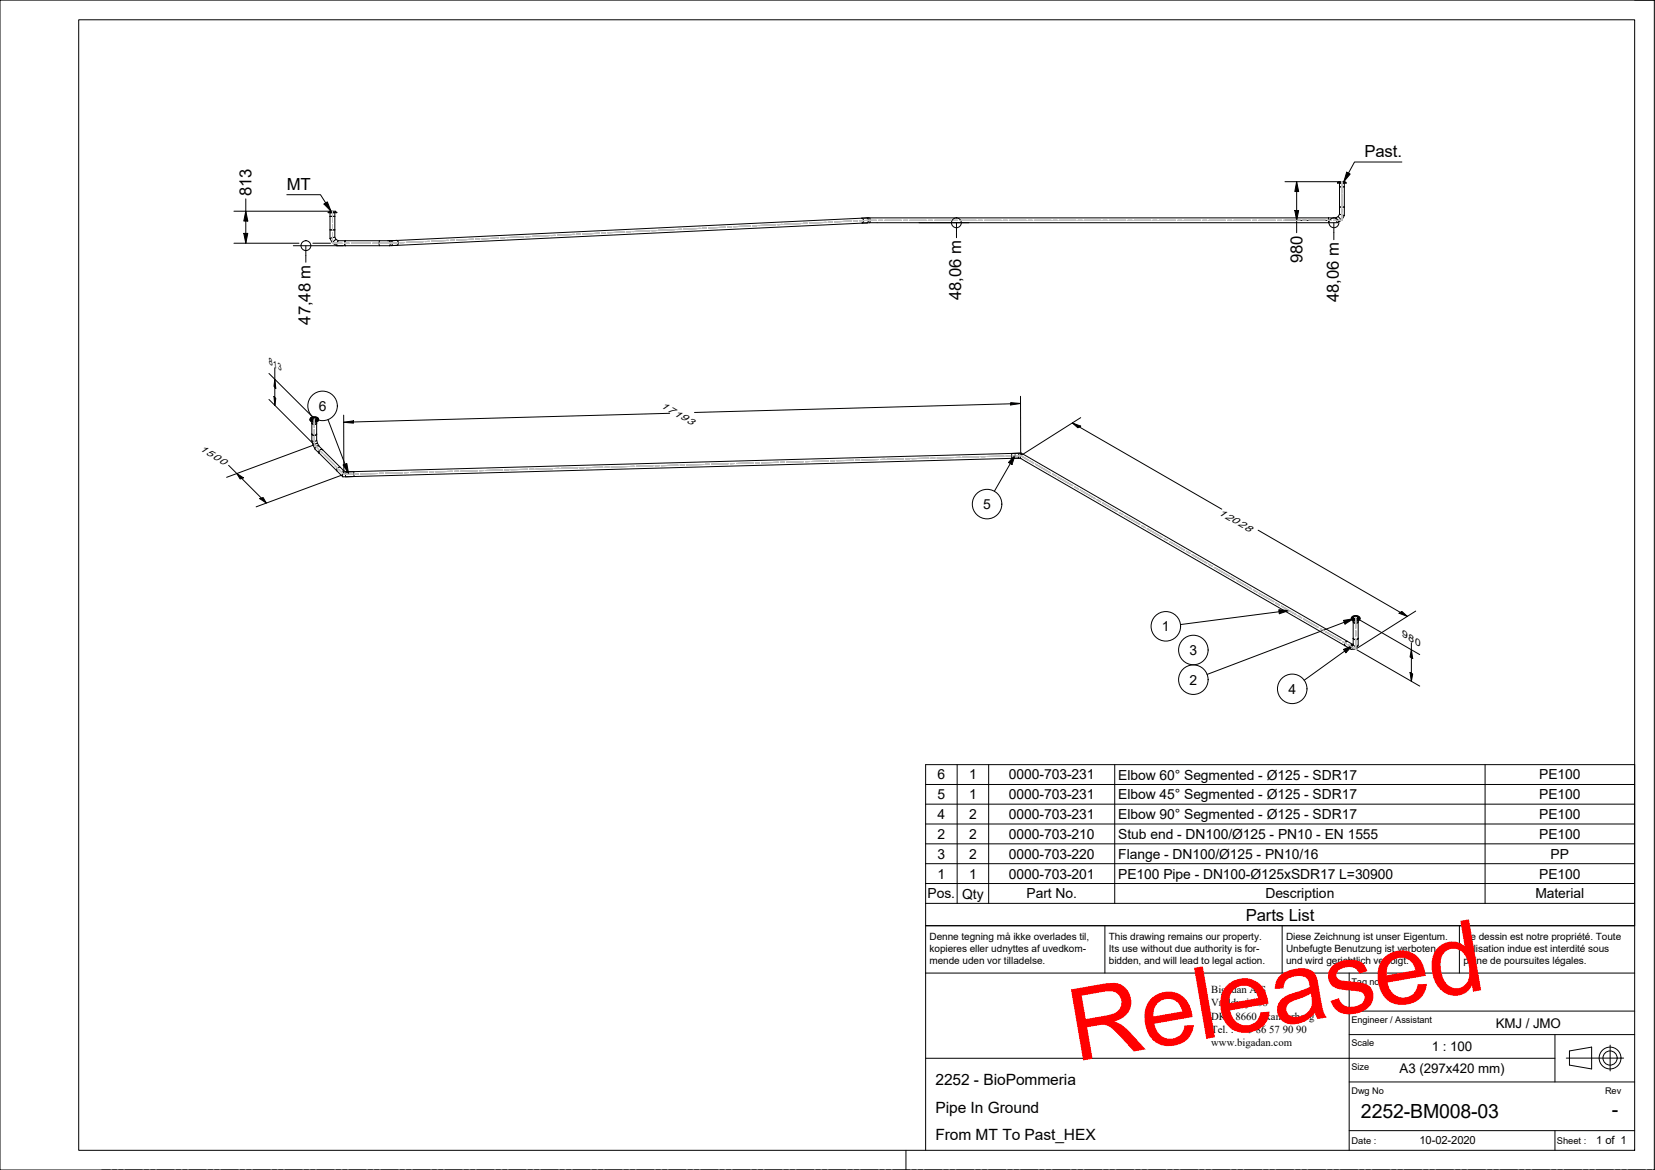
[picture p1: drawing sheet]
<svg xmlns="http://www.w3.org/2000/svg" width="420mm" height="297mm" viewBox="0 0 420 297" stroke-linecap="round" stroke-linejoin="round" font-family="sans-serif">
<!-- layer: 3D Sketch Geometry -->
<g fill="none" stroke="#c0c0c0" stroke-width=".25">
<path d="M84.4 53.6v2.7M84.4 57v1.4M84.4 59v2.8h2.4M139.4 59.8l-4.3 .2M141 59.8h-1.1M145.8 59.5l-4.3 .2M147.4 59.4l-1.1 .1M152.2 59.2l-4.3 .2M153.8 59.1l-1.1 .1M158.6 58.9l-4.3 .2M160.1 58.8l-1 .1M165 58.6l-4.3 .2"/>
<path d="M166.6 58.5l-1.1 .1M171.4 58.3l-4.3 .2M173 58.2l-1.1 .1M177.8 58l-4.3 .2M179.4 57.9h-1.1M184.1 57.7l-4.2 .2M185.8 57.6h-1.1M190.5 57.3l-4.2 .3M192.2 57.3h-1.1M196.9 57.1l-4.2 .2M198.5 57l-1 .1M203.3 56.8l-4.2 .2"/>
<path d="M204.9 56.7h-1M209.7 56.5l-4.2 .1M211.3 56.4h-1M216.1 56.1l-4.2 .2M217.7 56.1h-1M222.5 56h-4.2M223 56h1.1M224.6 56h4.2M229.4 56h1M230.9 56h4.3M235.7 56h1M237.3 56h4.2"/>
<path d="M242 56h1.1M243.6 56h4.2M248.3 56h1.1M249.9 56h4.3M254.7 56h1M256.2 56h4.3M261 56h1M262.6 56h4.2M267.3 56h1.1M268.9 56h4.2M273.7 56h1M275.3 56h4.2"/>
<path d="M280 56h1.1M281.6 56h4.2M286.3 56h1.1M287.9 56h4.2M292.7 56h1M294.3 56h4.1M299 56h1.1M300.6 56h4.2M305.3 56h1.1M306.9 56h4.2M311.7 56h1M313.2 56h4.3"/>
<path d="M318 56h1M319.6 56h4.2M324.3 56h1.1M325.9 56h4.2M330.7 56h1M332.2 56h4.3M337 56h1M340.7 54.3v1.7h-2.2M340.7 46.1v1.7M340.7 48.2v.8M340.7 49.4v3.2M340.7 53.1v.8"/>
<path d="M87.4 61.8h1.2M89.2 61.8h4.9M94.7 61.8h1.2M101 61.7l-4.5 .1M102.6 61.6h-1M107.4 61.4l-4.2 .1M109 61.3h-1.1M113.8 61l-4.2 .2M115.4 60.9l-1.1 .1M120.2 60.7l-4.2 .2M121.8 60.6l-1.1 .1M126.6 60.4l-4.3 .2"/>
<path d="M128.2 60.4h-1.1M133 60.1l-4.3 .2M134.6 60.1h-1.1M79.8 106.3v2.2M79.8 109.1v1.1M79.8 110.7v2.2l1.2 1.3M81.4 114.5l.6 .6M82.3 115.4l2.5 2.5M85.1 118.3l.6 .6M86 119.2l1.3 1.2h2.1M103.7 120h-1M108.5 119.8l-4.2 .2"/>
<path d="M110.1 119.8h-1.1M114.9 119.7l-4.3 .1M116.5 119.6l-1.1 .1M121.2 119.5l-4.2 .1M122.8 119.5h-1M127.6 119.3l-4.2 .2M129.2 119.3h-1.1M133.9 119.2h-4.2M134.5 119.1h1.1M140.3 119l-4.2 .1M141.9 118.9h-1.1M146.7 118.8l-4.2 .1"/>
<path d="M148.3 118.7l-1.1 .1M153 118.6l-4.2 .1M154.6 118.6h-1M159.4 118.4l-4.2 .2M161 118.4h-1.1M165.8 118.3l-4.3 .1M167.4 118.2l-1.1 .1M172.1 118.1l-4.2 .1M172.7 118.1h1M178.5 117.9l-4.3 .1M179 117.9h1.1M184.9 117.7l-4.3 .1"/>
<path d="M186.5 117.7h-1.1M191.2 117.5l-4.2 .2M192.8 117.5h-1M197.6 117.4l-4.3 .1M199.2 117.3l-1.1 .1M204 117.2l-4.3 .1M205.6 117.2h-1.1M210.3 117l-4.2 .2M210.9 117h1M216.7 116.9l-4.3 .1M217.2 116.8h1.1M223.1 116.7l-4.3 .1"/>
<path d="M224.7 116.6l-1.1 .1M229.4 116.5l-4.2 .1M231 116.4l-1 .1M235.8 116.3l-4.3 .1M237.4 116.3h-1.1M242.1 116.1l-4.2 .2M243.8 116.1h-1.1M248.5 116l-4.2 .1M249 115.9h1.1M254.9 115.8l-4.3 .1M255.4 115.8h1.1M257 115.7h2.1l1.9 1.1"/>
<path d="M261.5 117l.9 .6M262.9 117.8l3.8 2.2M89.9 120.3h1.1M95.8 120.2l-4.3 .1M96.3 120.2h1.1M102.2 120l-4.3 .1M267.2 120.3l.9 .5M268.6 121.1l3.7 2.2M272.8 123.6l1 .5M274.2 124.4l3.8 2.2M278.5 126.9l.9 .5M279.9 127.7l3.8 2.2"/>
<path d="M284.1 130.1l1 .6M285.6 131l3.7 2.1M289.8 133.4l1 .6M291.3 134.2l3.7 2.2M295.5 136.7l1 .5M296.9 137.5l3.8 2.2M301.2 139.9l.9 .6M302.6 140.8l3.8 2.1M306.8 143.2l1 .6M308.3 144l3.7 2.2M312.5 146.5l1 .6M313.9 147.3l3.8 2.2"/>
<path d="M318.2 149.8l.9 .5M319.6 150.6l3.8 2.2M323.8 153.1l1 .5M325.3 153.9l3.8 2.2M329.5 156.3l1 .6M330.9 157.1l3.8 2.2M335.2 159.6l.9 .5M344.2 156.8v2.7M336.6 160.4l3.8 2.2M340.9 162.9l.9 .5M344.2 162.1v2.7l-1.9-1.1M344.2 160.1v1.3"/>
</g>
<!-- layer: Visible -->
<g fill="none" stroke="#000" stroke-width=".25">
<path d="M83.3 53.8h2.2v.2h-2.2zM83.6 53.8v-.2h1.6v.2M83.8 54h.1M83.8 54.9h1.2M83.8 54v6.6M83.8 58.4h1.2M85 54v.9M85 54.9v5.3M218.7 55.4h1.5l.3 .5-.2 .6-1.5 .1 .4-.2v-.6zM220.1 56.6l-121.2 5.8M220.2 55.3h118.9M220.4 55.3l-121.1 5.8"/>
<path d="M220.8 55.3v1.2M220.8 56.5h118.7M220.8 56.5l-.7 .1M337.3 55.3v1.2M339.1 55.3l.4 1.2M339.6 46.3h2.2v.2h-2.2zM339.7 55l.9 .9M339.7 55l-.6 .3M339.9 46.3v-.2h1.6v.2M340.1 54.4l1.2 .3M340.1 52.6h1.2M340.1 47.4h1.2"/>
<path d="M340.1 46.5v7.9M340.1 54.4l-.4 .6M340.6 55.9l-1.1 .6M341.3 46.5v.9M341.3 47.4v7.3M341.3 54.7l-.7 1.2M83.8 60.6l.6 1.1M84.4 61.7l1.2 .7M85 60.2l-1.2 .4M85 60.2l.3 .6M85.3 60.8l-.4 .2-.5 .7M85.3 60.8l.6 .3"/>
<path d="M85.6 62.4h13.3M85.9 61.1l-.4 .7 .1 .6M85.9 61.1h10.5M87.7 61.1l-.2 .3 .2 1M96.4 61.1l-.2 .4 .2 .9M96.4 61.1h2.9M98.3 61.1h.1M98.4 61.1h.8M98.8 61.1l.3 .4-.2 .9M99.3 61.1h1.6l.2 .4-.1 .7-1.7 .1 .3-.2v-.6zM78.7 106.5l.2 .5 .6 .2 1.1-.2 .3-.2v-.3M78.7 106.2l.5-.3 .9-.1 .5 .2 .3 .5-.6 .5-.8 .1-.8-.4z"/>
<path d="M79 106.2l-.1 .1 .2 .4 .6 .2 .8-.2 .2-.4-.1-.1M79.1 106.1l.4-.2h.8a.45 .45 0 0 1 .2 .6 .45 .45 0 0 1-.6 .3l-.8-.3zM79.2 107.4l.4 .3h.5l.3-.3M79.2 110.2l.3 .3h.6l.3-.3M79.2 107.1v4.8M79.2 111.9l.3 1.1M79.2 106.2l.4-.2 .5 .1a.41 .41 0 0 1 0 .6 .41 .41 0 0 1-.6-.1zM79.3 106.9h.2zM79.5 113l.5 .9M80.1 106.9l.1 .1zM80.4 111.7l-.7 .4-.5-.2M80.4 107.1v4.6"/>
<path d="M80.4 111.7l.2 .9M80.6 106.6l.1 .1zM80.6 112.6l-1.1 .4M80.6 112.6l.4 .6M81 115l6 6M81.9 114.2l-.3-.1-.5 .2-.2 .3 .1 .4M81.9 114.2l-1.1-1.1-.7 .3-.1 .6 1 1M81.9 114.2l4.5 4.5M86.4 118.7l-.3-.1-.4 .2-.2 .4 .1 .4M86.4 118.7l.9 .9M87 119.6l1 .2M87.8 119.9l2-.2 .1 1.3-2.1 .1z"/>
<path d="M256.8 115.1l2-.1-.2 .8 .1 .5-1.9 .1zM258.7 116.3l-171.7 4.8v-.6l.3-.6M258.7 116.3l.5 .1M259.2 115l-171.2 4.8M259.3 115l-.2 .2M259.3 115l82.8 47.8M259.4 115.3l-.4 .7 .1 .4 82.4 47.5M343.1 156.9l.2 .6 .7 .2 1-.2 .3-.6M343.2 156.7l.6-.4h.8l.6 .4 .1 .3-.4 .4-1.1 .2-.6-.3-.1-.3zM343.2 157.1h.3zM343.4 156.7h-.2l.2 .4 .5 .3 .9-.2 .3-.5h-.2M343.4 156.6l.6-.3 .8 .2a.53 .53 0 0 1-.1 .7 .53 .53 0 0 1-.7 0l-.5-.2z"/>
<path d="M343.5 157.8l.6 .4 .5-.1 .2-.3M343.5 157.6v6l.6 .5h.4l.3-.3v-6.2M343.7 156.7l.7-.2a.37 .37 0 0 1 .2 .5 .37 .37 0 0 1-.6 .1l-.4-.2zM343.7 157.4h.2zM344.4 157.4h.2zM344.9 157.1h.2zM341.5 163.9l1.5 .9M342.1 162.8l-.6 .3-.2 .4 .2 .4M342.1 162.8l1.2 .8M343.5 163.6l-.6 .3-.1 .7 .3 .3 .9-.1M343.5 162l.4 .4 .7-.1 .2-.3M343.5 163.5l-.2 .7 .4 .5h.4l.6-.8"/>
<circle cx="79" cy="106.6" r=".08"/>
</g>
<!-- layer: Symbol -->
<g fill="none" stroke="#000" stroke-width=".25">
<path d="M72.8 49.4h8.6l2.6 4.2M82.3 51.8l.8-.5 .9 2.3zM341.9 43.7l.9 .5-1.6 1.9zM355.9 41.1h-12l-2.7 5M83.3 106.5l5.2 13.7M87.1 118.1l1-.4 .4 2.5zM257.7 115.5l-.8 2.4-.9-.5zM257.7 115.5l-5.3 9.2M324.7 154.8l2.5 .2-2.4 .8zM327.2 155l-27.5 3.6M341.1 157.5l2.5-.4-2.1 1.3zM343.6 157.1l-37.1 14.1"/>
<path d="M331.8 174.9a3.7 3.7 0 0 0-5.4-3.4 3.7 3.7 0 0 0-.6 6.4 3.7 3.7 0 0 0 5.9-2.3l.1-.7M341.1 164.9l2.3-1-1.7 1.8zM343.4 163.9l-12.3 8.8M235 199.2h180M243 194.1v35.2M251 194.1v35.2M283 194.1v35.2M377 194.1v35.2M235 204.2h180M235 209.2h180M235 214.2h180M235 219.3h180"/>
<path d="M235 224.3h180v-30.2h-180v35.2M235 229.3v5.7h180v-5.7M415 224.3v5h-180"/>
<circle cx="81.9" cy="103" r="3.7"/>
<circle cx="250.6" cy="128" r="3.7"/>
<circle cx="296" cy="159" r="3.7"/>
<circle cx="303" cy="172.6" r="3.7"/>
<circle cx="303" cy="165" r="3.7"/>
</g>
<!-- layer: Border -->
<path d="M0 0h420v297h-420zM20 5h395v287h-395zM415 0h5M230 292v5" fill="none" stroke="#000" stroke-width=".25"/>
<!-- layer: Title -->
<g fill="none" stroke="#000" stroke-width=".25">
<path d="M280.5 235v12M325.5 235v12M370.5 235v12M415 235h-180v57M235 247h180M342.5 256.7h72.5M342.5 247v45M235 268.7h159.8M342.5 274.7h72.5M342.5 262.7h72.5M394.8 262.7v12M397.6 268.6h14.6"/>
<path d="M398.4 266.8l5.7-1v5.6l-5.7-1zM408.8 265.3v6.6M342.5 287h72.5M394.8 287v5"/>
<circle cx="408.7" cy="268.6" r="2.77"/>
<circle cx="408.7" cy="268.6" r="1.8"/>
</g>
<!-- layer: Dimension -->
<g fill="none" stroke="#000" stroke-width=".25">
<path d="M59.4 53.6h24.5M61.9 59.3h1l-.5 2.5zM62.4 53.6l.5 2.5h-1zM62.4 50.5v11.3M233.3 56.5h12.7M242.8 56.5v3.9M326.2 46.1h14M326.2 56h10.7M328.7 53.5h1l-.5 2.5zM329.2 46.1l.5 2.5h-1zM329.2 46.1v13M338.6 56.5v4.4"/>
<path d="M59.4 61.8h16.5M74.5 62.4h12.7M77.6 62.4v4.2M79.4 61.8h4.5M68.3 94.8l11.5 11.5-.5 .2M69.8 96.3l.2 2.3-.4-.5zM69.8 93.4v9.5M58 118.1l9.6 9.6M68.3 101.4l11.5 11.5-.5 .2M69.6 100.7l.4 .5-.2 1.7zM79.3 113.1l-21.8 8.1M87.2 107.2l2.5-.4v.6z"/>
<path d="M87.2 105.4l.1 14.7M170 104.9l-82.8 2.3M256.6 102.2l2.5 .2-2.5 .4zM259.1 102.4l-82.8 2.3M259.1 100.6v14.8M272.2 107.4l2.2 .8-.8 .4zM272.2 107.4l38 21.9M274.4 106l-14.9 9.5M60.1 120.2l1.7 1.1-.8 .3zM66 126.6l.8-.3 .8 1.4zM86.9 120.6l-21.9 8.1M319.4 134.6l37.9 21.9"/>
<path d="M344.5 157l15.9 9.2M355.2 155.7l.7-.5 1.4 1.3zM359.4 155.1l-14.9 9.5M344.5 165l15.9 9.2M358 170.7l.6 .4-.3 1.9zM358.3 165l.3 2.2-.6-.4zM358.3 163.2v9.8"/>
<circle cx="242.8" cy="56.6" r="1.25"/>
<circle cx="338.6" cy="56.6" r="1.25"/>
<circle cx="77.7" cy="62.4" r="1.25"/>
</g>
<g fill="#000">
<path d="M61.9 59.3h1l-.5 2.5z" fill-rule="evenodd"/>
<path d="M62.4 53.6l.5 2.5h-1z" fill-rule="evenodd"/>
<path d="M328.7 53.5h1l-.5 2.5z" fill-rule="evenodd"/>
<path d="M329.2 46.1l.5 2.5h-1z" fill-rule="evenodd"/>
<path d="M69.8 96.3l.2 2.3-.4-.5z" fill-rule="evenodd"/>
<path d="M69.6 100.7l.4 .5-.2 1.7z" fill-rule="evenodd"/>
<path d="M87.2 107.2l2.5-.4v.6z" fill-rule="evenodd"/>
<path d="M256.6 102.2l2.5 .2-2.5 .4z" fill-rule="evenodd"/>
<path d="M272.2 107.4l2.2 .8-.8 .4z" fill-rule="evenodd"/>
<path d="M60.1 120.2l1.7 1.1-.8 .3z" fill-rule="evenodd"/>
<path d="M66 126.6l.8-.3 .8 1.4z" fill-rule="evenodd"/>
<path d="M355.2 155.7l.7-.5 1.4 1.3z" fill-rule="evenodd"/>
<path d="M358 170.7l.6 .4-.3 1.9z" fill-rule="evenodd"/>
<path d="M358.3 165l.3 2.2-.6-.4z" fill-rule="evenodd"/>
</g>
<!-- layer: Symbol -->
<g fill="#000">
<path d="M82.3 51.8l.8-.5 .9 2.3z" fill-rule="evenodd"/>
<path d="M341.9 43.7l.9 .5-1.6 1.9z" fill-rule="evenodd"/>
<path d="M87.1 118.1l1-.4 .4 2.5z" fill-rule="evenodd"/>
<path d="M257.7 115.5l-.8 2.4-.9-.5z" fill-rule="evenodd"/>
<path d="M324.7 154.8l2.5 .2-2.4 .8z" fill-rule="evenodd"/>
<path d="M341.1 157.5l2.5-.4-2.1 1.3z" fill-rule="evenodd"/>
<path d="M341.1 164.9l2.3-1-1.7 1.8z" fill-rule="evenodd"/>
</g>
<!-- layer: Work Plane -->
<g fill="none" stroke="#000" stroke-width=".25">
<path d="M25.8 297h2.2M28.5 297h1.1M30.1 297h1.1M31.7 297h4.4M36.6 297h1.1M38.3 297h1M39.9 297h4.3M44.7 297h1.1M46.4 297h1.1M48 297h4.3M52.9 297h1.1M54.5 297h1.1"/>
<path d="M56.1 297h4.4M61 297h1.1M62.6 297h1.1M64.3 297h4.3M69.1 297h1.1M70.7 297h1.1M72.3 297h4.4M77.2 297h1.1M78.9 297h1M80.5 297h4.3M85.3 297h1.1M87 297h1.1"/>
<path d="M88.6 297h4.3M93.5 297h1.1M95.1 297h1.1M96.7 297h4.3M101.6 297h1.1M103.2 297h1.1M104.9 297h4.3M109.7 297h1.1M111.3 297h1.1M112.9 297h4.4M117.8 297h1.1M119.5 297h1"/>
<path d="M121.1 297h4.3M125.9 297h1.1M127.6 297h1.1M129.2 297h4.3M134.1 297h1.1M135.7 297h1.1M137.3 297h4.3M142.2 297h1.1M143.8 297h1.1M145.5 297h4.3M150.3 297h1.1M151.9 297h1.1"/>
<path d="M153.5 297h4.4M158.4 297h1.1M160.1 297h1M161.7 297h4.3M166.5 297h1.1M168.2 297h1M169.8 297h4.3M174.7 297h1.1M176.3 297h1.1M177.9 297h4.3M182.8 297h1.1M184.4 297h1.1"/>
<path d="M186.1 297h4.3M190.9 297h1.1M192.5 297h1.1M194.1 297h4.4M199 297h1.1M200.7 297h1M202.3 297h4.3M207.1 297h1.1M208.8 297h1M210.4 297h4.3M215.3 297h1.1M216.9 297h1.1"/>
<path d="M218.5 297h4.3M223.4 297h1.1M225 297h1.1M226.7 297h4.3M231.5 297h1.1M233.1 297h1.1M234.7 297h4.4M239.6 297h1.1M241.3 297h1M242.9 297h4.3M247.7 297h1.1M249.4 297h1"/>
<path d="M251 297h4.3M255.9 297h1.1M257.5 297h1.1M259.1 297h4.3M264 297h1M265.6 297h1.1M267.3 297h4.3M272.1 297h1.1M273.7 297h1.1M275.3 297h4.4M280.2 297h1.1M281.9 297h1"/>
<path d="M283.5 297h4.3M288.3 297h1.1M290 297h1M291.6 297h4.3M296.5 297h1.1M298.1 297h1.1M299.7 297h4.3M304.6 297h1M306.2 297h1.1M307.8 297h4.4M312.7 297h1.1M314.3 297h1.1"/>
<path d="M315.9 297h4.4M320.8 297h1.1M322.5 297h1M324.1 297h4.3M328.9 297h1.1M330.6 297h1M332.2 297h4.3M337.1 297h1.1M338.7 297h1.1M340.3 297h4.3M345.2 297h1M346.8 297h1.1"/>
<path d="M348.4 297h4.4M353.3 297h1.1M354.9 297h1.1M356.5 297h4.4M361.4 297h1.1M363.1 297h1M364.7 297h4.3M369.5 297h1.1M371.2 297h1M372.8 297h4.3M377.7 297h1.1M379.3 297h1.1"/>
<path d="M380.9 297h4.3M385.8 297h1M387.4 297h1.1M389 297h4.4M393.9 297h1.1M395.5 297h1.1M397.1 297h4.4M402 297h1.1M403.6 297h1.1M405.3 297h4.3M410.1 297h1.1M411.8 297h1"/>
<path d="M413.4 297h4.3M418.3 297h1.1M419.9 297h.3"/>
</g>
<text font-size="25.5" fill="#f00" x="273" y="269.6" transform="rotate(-10 273 269.6)">Released</text>
<g font-size="5">
<text x="345.5" y="283.7">2252-BM008-03</text>
<text x="409.2" y="283.3">-</text>
</g>
<g font-size="4.2">
<text x="346.4" y="39.9">Past.</text>
<text x="63.9" y="49.8" transform="rotate(-90 63.9 49.8)">813</text>
<text x="72.8" y="48.2">MT</text>
<text x="330.7" y="66.8" transform="rotate(-90 330.7 66.8)">980</text>
<text x="244" y="76.2" transform="rotate(-90 244 76.2)">48,06 m</text>
<text x="339.9" y="76.7" transform="rotate(-90 339.9 76.7)">48,06 m</text>
<text x="78.9" y="82.4" transform="rotate(-90 78.9 82.4)">47,48 m</text>
<text x="316.3" y="233.7">Parts List</text>
</g>
<g font-size="3.9">
<text x="237.5" y="275.5">2252 - BioPommeria</text>
<text x="237.5" y="282.5">Pipe In Ground</text>
<text x="237.5" y="289.5">From MT To Past_HEX</text>
</g>
<g font-size="3.5">
<text x="80.9" y="104.3">6</text>
<text x="249.6" y="129.2">5</text>
<text x="295" y="160.3">1</text>
<text x="302" y="166.3">3</text>
<text x="302" y="173.8">2</text>
<text x="327.1" y="176.1">4</text>
<text x="238" y="197.9">6</text>
<text x="246" y="197.9">1</text>
<text x="256.1" y="197.9">0000-703-231</text>
<text x="283.9" y="197.9">Elbow 60° Segmented - Ø125 - SDR17</text>
<text x="390.7" y="197.9">PE100</text>
<text x="238" y="202.9">5</text>
<text x="246" y="202.9">1</text>
<text x="256.1" y="202.9">0000-703-231</text>
<text x="283.9" y="203">Elbow 45° Segmented - Ø125 - SDR17</text>
<text x="390.7" y="202.9">PE100</text>
<text x="238" y="207.9">4</text>
<text x="246" y="208">2</text>
<text x="256.1" y="208">0000-703-231</text>
<text x="283.9" y="208">Elbow 90° Segmented - Ø125 - SDR17</text>
<text x="390.7" y="208">PE100</text>
<text x="238" y="213">2</text>
<text x="246" y="213">2</text>
<text x="256.1" y="213">0000-703-210</text>
<text x="283.9" y="213">Stub end - DN100/Ø125 - PN10 - EN 1555</text>
<text x="390.7" y="213">PE100</text>
<text x="238" y="218">3</text>
<text x="246" y="218">2</text>
<text x="256.1" y="218">0000-703-220</text>
<text x="283.9" y="218">Flange - DN100/Ø125 - PN10/16</text>
<text x="393.7" y="218">PP</text>
<text x="238" y="223">1</text>
<text x="246" y="223">1</text>
<text x="256.1" y="223">0000-703-201</text>
<text x="283.9" y="223.1">PE100 Pipe - DN100-Ø125xSDR17 L=30900</text>
<text x="390.7" y="223">PE100</text>
<text x="235.5" y="228.1">Pos.</text>
<text x="244.3" y="228.1">Qty</text>
<text x="260.6" y="228.1">Part No.</text>
<text x="321.3" y="228.1">Description</text>
<text x="389.8" y="228.1">Material</text>
</g>
<g font-size="3.4">
<text x="379.8" y="260.9">KMJ / JMO</text>
<text x="363.5" y="266.9">1 : 100</text>
<text x="355.3" y="272.5">A3 (297x420 mm)</text>
</g>
<g font-size="2.8">
<text x="360.3" y="290.5">10-02-2020</text>
<text x="405.3" y="290.5">1 of 1</text>
</g>
<g font-size="2.7">
<text x="307.5" y="252">Bigadan A/S</text>
<text x="307.5" y="255.5">Vroldvej 168</text>
<text x="307.5" y="262.3">Tel. : +45</text>
<text x="307.5" y="258.9">DK - 8660 Skanderborg</text>
<text x="318.9" y="262.3">86</text>
<text x="322.2" y="262.3">57</text>
<text x="325.7" y="262.3">90</text>
<text x="329.1" y="262.3">90</text>
<text x="307.5" y="265.7">www.bigadan.com</text>
</g>
<text font-size="2.6" x="68.3" y="92.5" transform="rotate(30 68.3 92.5)">813</text>
<g font-size="2.5">
<text x="167.6" y="103.4" transform="rotate(30 167.6 103.4)">1</text>
<text x="169.3" y="104.3" transform="rotate(30 169.3 104.3)">7</text>
<text x="170.9" y="105.3" transform="rotate(30 170.9 105.3)">1</text>
<text x="172.6" y="106.2" transform="rotate(30 172.6 106.2)">9</text>
<text x="174.2" y="107.2" transform="rotate(30 174.2 107.2)">3</text>
<text x="50.6" y="114.4" transform="rotate(30 50.6 114.4)">1</text>
<text x="52.2" y="115.3" transform="rotate(30 52.2 115.3)">5</text>
<text x="53.8" y="116.2" transform="rotate(30 53.8 116.2)">0</text>
<text x="55.5" y="117.2" transform="rotate(30 55.5 117.2)">0</text>
<text x="309.2" y="130.5" transform="rotate(30 309.2 130.5)">1</text>
<text x="310.9" y="131.4" transform="rotate(30 310.9 131.4)">2</text>
<text x="312.5" y="132.4" transform="rotate(30 312.5 132.4)">0</text>
<text x="314.2" y="133.3" transform="rotate(30 314.2 133.3)">2</text>
<text x="315.8" y="134.3" transform="rotate(30 315.8 134.3)">8</text>
<text x="236" y="238.5">Denne tegning må ikke overlades til,</text>
<text x="281.5" y="238.5">This drawing remains our property.</text>
<text x="326.5" y="238.5">Diese Zeichnung ist unser Eigentum.</text>
<text x="371.5" y="238.5">Ce dessin est notre propriété. Toute</text>
<text x="236" y="241.6">kopieres eller udnyttes af uvedkom-</text>
<text x="236" y="244.8">mende uden vor tilladelse.</text>
<text x="281.5" y="244.8">bidden, and will lead to legal action.</text>
<text x="281.5" y="241.6">Its use without due authority is for-</text>
<text x="326.5" y="241.6">Unbefugte Benutzung ist verboten</text>
<text x="326.5" y="244.8">und wird gerichtlich verfolgt.</text>
<text x="371.5" y="241.6">utilisation indue est interdité sous</text>
<text x="371.5" y="244.8">peine de poursuites légales.</text>
</g>
<g font-size="2.4">
<text x="355.9" y="161.6" transform="rotate(30 355.9 161.6)">9</text>
<text x="357.5" y="162.6" transform="rotate(30 357.5 162.6)">8</text>
<text x="359.2" y="163.5" transform="rotate(30 359.2 163.5)">0</text>
<text x="343.1" y="290.4">Date :</text>
<text x="395.2" y="290.4">Sheet :</text>
</g>
<g font-size="2.3">
<text x="343.1" y="250">Tag no.</text>
<text x="343.1" y="259.7">Engineer / Assistant</text>
<text x="343.1" y="265.7">Scale</text>
<text x="343.1" y="271.7">Size</text>
<text x="343.1" y="277.7">Dwg No</text>
<text x="407.5" y="277.7">Rev</text>
</g>
</svg>
